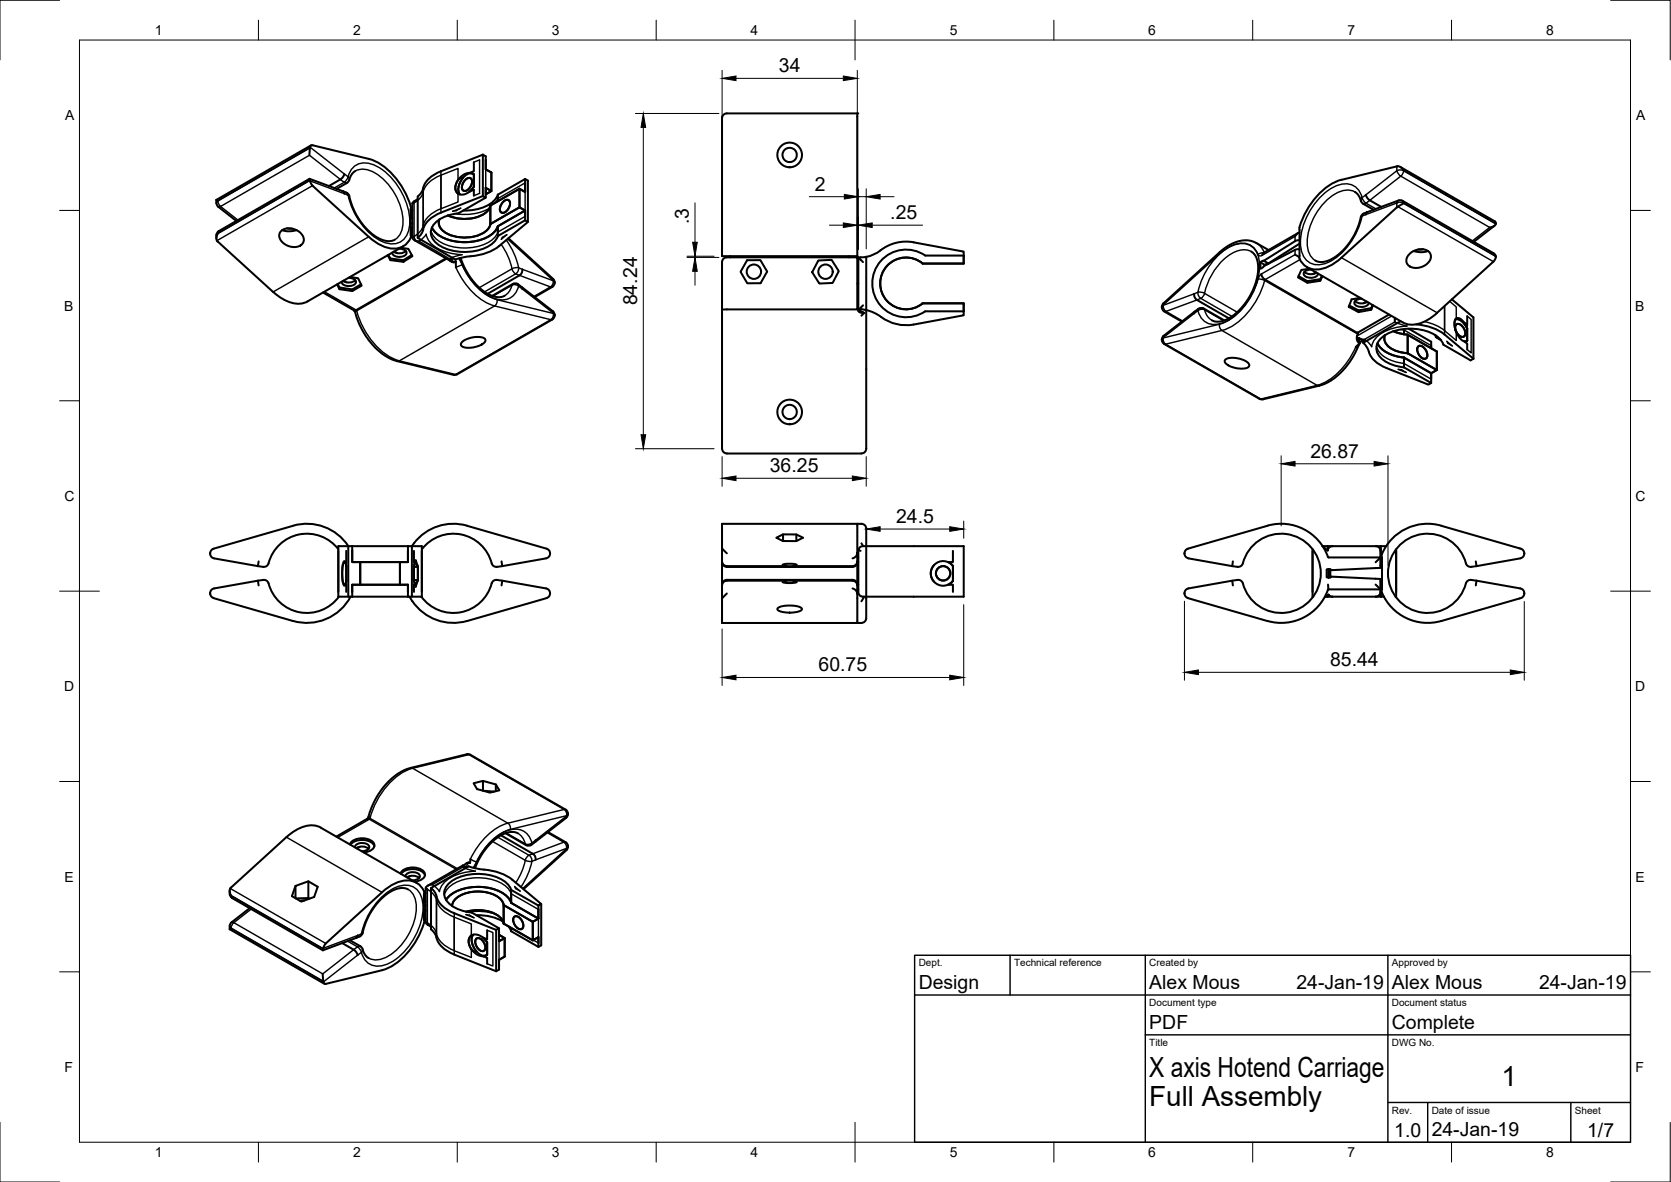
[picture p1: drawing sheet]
<svg xmlns="http://www.w3.org/2000/svg" width="420mm" height="297mm" viewBox="0 0 420 297" stroke-linecap="round" stroke-linejoin="round" font-family="sans-serif">
<!-- layer: Visible -->
<g fill="none" stroke="#000" stroke-width=".51">
<path d="M77.8 39l.1-1.6a.81 .81 0 0 1 .7-.9l14.1 3.4a16.2 16.2 0 0 1 9.6 9.3 6.2 6.2 0 0 1 1 3.1v.2M78.2 36.5l-23.8 13.7M121.4 38.9l-10.5 4.1a6.6 6.6 0 0 0-4.5 4.3M121.4 38.9l.7 .4v3.3l1.4 .8M121.4 38.9v10.4M181.9 28.8l.9-.3h32.8v35.9h-34.1v-34.7zM54.4 50.2l.4 .2M54.4 50.2v.8M54.4 59.1v.8M54.4 51l.5 1 4.5 3.5M54.8 58.7a1.54 1.54 0 0 0 0 2l13.9 12.7a9.3 9.3 0 0 0 7.1 2.9l1.5-.5 24-13.9M70.7 58.1a3.7 3.7 0 0 1 5.7 2.1 2.33 2.33 0 0 1-3.2 1.8 3.2 3.2 0 0 1-2.9-3.3z"/>
<path d="M71 57.8a5.6 5.6 0 0 0 3.6 0M72.2 57.4l1.3 .1M77.8 44.9l.4 1.2 .4 .5 14.1 12.9a9.5 9.5 0 0 0 7.2 2.9 4.2 4.2 0 0 0 3.4-3.1v-6.8M77.8 44.9l-22.8 13.2-.4 .4-.2 .6M77.9 44.9l8.2 3.1 .5 .7M86.2 48a1.88 1.88 0 0 1 1.6 1.3 15.7 15.7 0 0 0 8.2 10.9 3.8 3.8 0 0 0 3.3 0M86.6 43.7l-.2 .6-.7 .7-3 1.7M89.3 43a3.7 3.7 0 0 0-1.6 2.5l-.4 .4-2.7 1.6M103.3 57.3l.2-.2v2.1l-.2 .2M103.3 56l.4 .3M103.5 57.1l.2 .1M103.5 54.8l.2 .1"/>
<path d="M103.5 52.7l-.2 .1M103.5 59.2l.2 .1M103.7 52.8l-.2-.1v2.1l-.2 .2M103.7 51v8.7a1.7 1.7 0 0 0 1.7 .9M104.1 51l-.4 .1M105 50l-1.3 1.1M105 49.4v10.4l9.5 5.4M106.4 47.3l-.3 .9-1.1 1.2M110.5 55.2a2.97 2.97 0 0 0 2.1 3.6 9.7 9.7 0 0 0 9.9-1l.8-1.5M116.4 44.6a1.28 1.28 0 0 0-1.2 .6 2.34 2.34 0 0 0 .1 3.5M117.1 45.1a.91 .91 0 0 1 1.2-.3 .91 .91 0 0 1 .4 1.2l-.6 1.3a.98 .98 0 0 1-1.1 .7 .98 .98 0 0 1-.9-.9l.2-.9zM118.1 43.4l1 .4"/>
<path d="M118.1 43.4l.2 .1M118.3 43.5l.7 .2a2.62 2.62 0 0 0-3 1.5l-.7 1.8a2.15 2.15 0 0 0 .3 1.8 3.6 3.6 0 0 1 .9-4.2M119.1 43.8a3.2 3.2 0 0 0-4.2 1.9 1.92 1.92 0 0 0-.4 2 1.92 1.92 0 0 0 1.7 1.2 3.9 3.9 0 0 0 2.9-2M119.1 46.9l-1 1.2 1-.4v1.5M119.1 40.8v2.2l-1 .4M119.1 43.8v3.1M122.1 47.2v2.5M122.1 40.2v2.4l1.4 .8M122.1 48.7h.1M123.3 51.6a4.8 4.8 0 0 1-4 3.1 10.5 10.5 0 0 1-6.7-.6M123.5 43.4v4.6l-1.4 .8 1.4-.8-1.4-.8M123.5 43.4v4.6l-1.4-.8"/>
<path d="M125.2 56.9v2.4l6.8-3.9 .7 .4-7.2 6a14.7 14.7 0 0 1-8.5 2.8l-2.5 .6M125.2 56.8a7.1 7.1 0 0 1-5.8 3.8 11.9 11.9 0 0 1-9.9-2.2l-.9-1.2M125.2 59.3a7.4 7.4 0 0 1-6.4 3.9 11.7 11.7 0 0 1-9.4-2.4 3.3 3.3 0 0 1 .7-5.4 10.4 10.4 0 0 1 5.2-1.8l6.8-3.9-.7-.4-10.5 4.1a6.7 6.7 0 0 0-4.8 5.2l-1.1 1.2M125.2 48.9a7.4 7.4 0 0 1-6.3 3.9l-2.4 .1M126.6 50.6a.91 .91 0 0 1 1.3-.3 .91 .91 0 0 1 .3 1.2l-.6 1.3a.98 .98 0 0 1-1 .7 .98 .98 0 0 1-.9-.9l.2-.9zM127.8 59.9l11.3 10.2a1.28 1.28 0 0 1-.2 2l-4.5 2.6M130.6 47.4l-7.3 4.3v4.6M130.6 47.4v4.7l1.4 .8-6.8 4M130.6 47.4v4.7l-7.3 4.2M132 45v3.2l-1.4-.8-7.3 4.3v4.6M132 55.4v-2.5l-1.4-.8-7.3 4.2M132 46v2.2l-1.4-.8"/>
<path d="M132 54.4v-1.5l-6.8 4M132 45l-6.8 3.9v1.7M132 45l.7 .4v10.4M132.1 54.4h.1M132.1 45.9h.1M326.5 58.5l-9 5.2M326.7 58.4l-.5 .3-.6 .7M340.7 48.2a3.8 3.8 0 0 1 1.6 2.6l.5 .4M342.2 54.6a15.4 15.4 0 0 1-8.4 11 3.6 3.6 0 0 1-3-.1M342.8 51.2l2.6 1.5M343.4 49l.9 1.2 3 1.8M343.4 53.9l.5-.6a1.88 1.88 0 0 0-1.7 1.2"/>
<path d="M351.6 50.4l-7.7 2.9M351.7 50.4l1 .1 23 13.2a1.21 1.21 0 0 1-.2 2l-14.1 12.9M352.1 41.9l23.8 13.7a.84 .84 0 0 1 .1 1 .84 .84 0 0 1-.9 .4l-.5 .2M352.9 42.8a1.58 1.58 0 0 0-1.7-1l-13.9 3.4a16.2 16.2 0 0 0-9.6 9.3 6.3 6.3 0 0 0-1 3.1v7a4.5 4.5 0 0 0 6.3 2.8 12 12 0 0 0 4.3-2.6l13.9-12.7 1.7-1M375.8 56.7l-5.2 4.1M84.8 71.5l.5 1.2 3.3 .4M84.9 71.4l.4 .8M85.3 72.2v.5M85.3 72.2l3.3 .5M86.4 70.5l.7 .5M87.6 69.8l.9 .1a.91 .91 0 0 1 1 .8 .91 .91 0 0 1-.9 1 2.06 2.06 0 0 1-2.7-.9M88 69.6l2 .3 .9 1.9-2.3 1.3"/>
<path d="M88.6 72.7v.4M89 78l.3 .5 1.1 3.1 1.7 3 2.2 2.8 2.4 1.9 1.7 1 1.5 .5 14.1 3.4M89.3 70.4a2.65 2.65 0 0 1-3 .2M90.8 71.4l-2.2 1.3M97.5 64.1l.6 1.3 3.3 .4M97.7 64.1l.4 .9 3.3 .4 2.1-1.3M98.1 65v.4M99.1 63.2l.8 .4M100.3 62.5l.9 .1a.91 .91 0 0 1 1 .8 .91 .91 0 0 1-.8 1 2.06 2.06 0 0 1-2.8-.9M100.7 62.3l2 .2 1 1.9-2.3 1.4M101.4 65.4v.4M102.1 63.1a2.65 2.65 0 0 1-3.1 .2"/>
<path d="M104.2 60.4l8.9 5.1M112.1 64.9l-22.6 13.1h-.5l-7.8-4.5M113.1 65.1v.4M113.1 65.5a1.44 1.44 0 0 0 1.5 .2M113.3 65.6l.8 .3 .5-.2M114 64.9l-.9 .6M114.6 65.7v1.5M115.8 64.8l1.2 2.9a12.5 12.5 0 0 0 7.9 6.9h1.2l.8-.3M130.3 71.4l8.7 6.8a1.28 1.28 0 0 1-.1 2.1l-24 13.8M130.3 71.4a1.2 1.2 0 0 0-1.3 0l-5.3 3M131.2 72.2l.1 .4M131.3 67.7a1.57 1.57 0 0 1-.7 1.5l-8 4.6"/>
<path d="M181.5 77.9l.1 34.9a1.23 1.23 0 0 0 1.2 1.2l33.8-.1a1.2 1.2 0 0 0 1.2-1.1v-34.9M181.8 65.1l1-.4h32.8v13.1l-34.1 .1v-12zM183.6 64.4v.3M187.9 65.4h3.3l1.7 2.8-1.7 3h-3.3l-1.7-2.9zM205.8 65.5l3.3-.2 1.8 2.8-1.5 3-3.4 .2-1.8-2.9zM213.6 64.4v.3M215.6 71.2h.2M215.6 77.8h.2M215.6 77.7h.2M215.8 64.7l1.2 1.2M216 77.7l1.8 .2M216.4 64.7h-.6v13.5l.5 .4h1l-.9-.4-.4-.5 1-1"/>
<path d="M217.3 78.6l-.7 .7M217.8 64.5v13.4M217.8 77.9a11.5 11.5 0 0 1 4.6 2.3 10.5 10.5 0 0 0 7.3 1.4M217.8 64.5l-1.4 .2M229.7 60.9l12.6 2.3v1M229.7 60.9a11.4 11.4 0 0 0-9.4 2.8l-2.5 .8M232 66.2h10.3v-2v2zM232 76.2h10.3v2v-2zM232 66.2a6.5 6.5 0 0 0-8.9 .6 6.5 6.5 0 0 0 0 8.9 6.5 6.5 0 0 0 8.9 .5M232.6 78.2h9.7v1l-12.6 2.4M242.3 64.2h-9.7a8.5 8.5 0 0 0-13.3 7 8.5 8.5 0 0 0 13.3 7M300.2 73.8a1.63 1.63 0 0 0 .8 1.6l8 4.6"/>
<path d="M300.4 78.3l-.2 .5M314.6 63.2l.7 .6 .7 1.1 .3 1.5 .1 1.3-.3 2.2-.5 1.6-1.5 3.2-2.1 2.8-1.5 1.5-1.4 .9-1.2 .6-1.2 .3h-1.1l-.9-.3M316.9 65.9l1.3 .8M316.9 65.9v1.6M317.2 68.9a1.95 1.95 0 0 0 .9 1.4l23.2 13.4 8-4.7M317.8 65.6h-.4l-.5 .3M317.8 66.9l-.8 .6M318.9 66.2l-.5 .1 .3 .1M319 62.8l-3.1-1.7-1.5-.6-1.9-.1-1.9 .5a11.8 11.8 0 0 0-3.9 2.5l-14.2 12.8a1.28 1.28 0 0 0 .2 2l4.5 2.6M319 66.2v.1M325.6 64l1.1 .6M326.5 69.4l2.2 1.3 3.3-.5v.4"/>
<path d="M326.7 60.4l-1.1 .2-7.8 4.9 1.1 .7M326.7 62.7l-1.1 .1-7.8 4.1M326.7 61.2l-7.8 5M328 68.3a2.65 2.65 0 0 0 3 .2M328.7 67.2l24 13.8a6.6 6.6 0 0 0 6.8-.9l1.9-1.5M328.7 70.7v.4M329.3 67.5l-2.1 .3-.8 1.9 2.3 1.4 3.3-.5 .5-1.2M329.7 67.8l-.9 .1a.91 .91 0 0 0-1 .8 .91 .91 0 0 0 .9 1 2.06 2.06 0 0 0 2.7-1M330.9 68.5l-.8 .4M332.4 69.3l-.4 .9M339.3 76.8l2.3 1.2M340.7 75.7a2.65 2.65 0 0 0 3.1 .2"/>
<path d="M341.6 78v.4M342 74.9l-2.1 .3-.8 1.9 2.5 1.3 3.2-.6 .4-1.1M342.4 75.1l-.8 .1a.91 .91 0 0 0-1.1 .8 .91 .91 0 0 0 .9 1 2.06 2.06 0 0 0 2.7-.9M343.6 75.8l-.7 .4M344.8 77.4v.4M344.8 77.4l-3.2 .6M345.1 76.7l-.3 .7M350.7 79.9v1M354.3 64a3.6 3.6 0 0 1 5.3-.4 2.55 2.55 0 0 1-1.9 3.4 2.88 2.88 0 0 1-4.1-1.2l.2-1.1zM355.5 63.1a5.6 5.6 0 0 0 3.6 0M357.8 62.6l-1.2 .1M365.1 75.2l5.4 4.6v10.4"/>
<path d="M368.9 79.4v2.3l-.7-.6M114.9 94.1l-.9 .1M116.3 85.8a5.8 5.8 0 0 1 5.6-.7l.1 .2a1.75 1.75 0 0 1-1.6 1.6 4.9 4.9 0 0 1-4.4 0l-.1-.4zM292.6 84.4a1.28 1.28 0 0 0 .1 2l24 13.8M307.8 80.5l-5.1-3a1.2 1.2 0 0 0-1.4 .1l-8.7 6.8M308.1 90.4a5.5 5.5 0 0 1 5.9 1.1l.1 .4a3.2 3.2 0 0 1-3.5 .6 3.3 3.3 0 0 1-2.7-1.8zM341.2 84.4v1l.5 .7 .2 .1-.3-.6v-.7l.5 .3 .9 .1M341.3 83.7h.2M341.5 83.6v.1M341.5 83.7l-.3 .7M341.8 85.1l1.2 .6M341.9 86.2l-1 1"/>
<path d="M342.5 85.4l-2.1 4-1.6 2.3-1.8 2.1-2.5 1.9-2.6 1.2-14.4 3.5M342.8 86.1l1 1.3a6.9 6.9 0 0 0 4.8 5.1l10.6 4.2 .7-.4-6.9-4M346.3 86.3a7.9 7.9 0 0 0 6.7 3.6M348.2 84.2a3.1 3.1 0 0 0 2.2 3.7l2 .7 1.6 .2M350.4 83.2l1.7 .6 1.9 .3M352.2 80.7l-9.4 5.5v-.6M353 89.9l6.9 3.9v2.5M353 89.9l6.9 3.9v1.5M353 82.7v1.3M353 89.9v2.4M353.9 84.1v4.7M353.9 84.1l7.4 4.2"/>
<path d="M354.2 82.6l5.7 3.3v1.6M356 81.5a13.3 13.3 0 0 1 7.2 2.6l7.3 6.1M356.6 87.1a1.61 1.61 0 0 1 2.1 1.3 .98 .98 0 0 1 .1 1.3 .98 .98 0 0 1-1.2 .3 2.35 2.35 0 0 1-1-2.9zM360.9 84.2l.2 .5 1.1 .7M361.3 88.3v4.7l-1.4 .8 1.4-.8-7.4-4.2M361.3 88.3l-7.4-4.2v4.7M361.3 88.3v4.7l-7.4-4.2M362.9 86.6l6.9 4 .7-.4M362.9 86.6a7.4 7.4 0 0 0-6.3-3.9 11.7 11.7 0 0 0-9.5 2.4 3.3 3.3 0 0 0 .8 5.4 10.4 10.4 0 0 0 5.1 1.8M366.1 81.6a1.61 1.61 0 0 1 2.2 1.3 .98 .98 0 0 1 .1 1.3 .98 .98 0 0 1-1.2 .3 2.35 2.35 0 0 1-1.1-2.9zM366.2 80.1a3.1 3.1 0 0 0 0 3.3M366.2 80h.2l-.4 .2a3.3 3.3 0 0 1 2.9 2.3l-.9-1.3 .2-.1"/>
<path d="M368.2 81.1l.7 1.4M368.9 85.6l-.2 .1M368.9 82.5a3.1 3.1 0 0 0-2.5-2.5 2.09 2.09 0 0 0-.6 2.5 4.4 4.4 0 0 0 2.4 3.3l.7-.2M368.9 85.6l-.7 .2 .7 .6v1.4M368.9 82.5v3.1M316.7 100.2l.9 .1M52.8 138.9v.2a1.25 1.25 0 0 0 1 1.2l11 2M53.7 137.9a1.2 1.2 0 0 0-.8 1M73.7 132.1l-20 5.8M73.7 132.1a12.5 12.5 0 0 1 13.9 5.1v12.8M85.1 138a10 10 0 0 0-10.1-3.6 10 10 0 0 0-7.6 7.5 1.2 1.2 0 0 1-1.2 .5l-1.4-.1M87.1 138.4v2.9h-.3l.3 .9"/>
<path d="M88.6 138.4v2.9h2v5.6h-2v1.9M88.6 137.3h14M88.6 137.3h-3.5v12.7h.1M88.6 137.3v4h2M102.6 137.3h3.5v12.7h-.2M102.6 137.3v4M102.6 138.4h.1M104.1 138.4v2.9h.3l-.3 .9v3.8l.3 .9h-.3v1.8M106.1 138a10 10 0 0 1 10-3.6 10 10 0 0 1 7.7 7.5l.5 .4 .6 .2 12.4-2.2a1.25 1.25 0 0 0 1-1.2 1.25 1.25 0 0 0-.9-1.2l-20-5.8a12.4 12.4 0 0 0-13.8 5.2v12.7M181.5 137.8l1.3 1.3M181.5 137.8v3.5M196.9 134.3l-1.7 .8 1.6 .9h3.4l1.7-.9-1.7-.8v1.7"/>
<path d="M200.2 134.3h-3.3v1.7M215.6 138.9v.2a1.51 1.51 0 0 1-1.2 1.2M215.6 131.6v7.3M215.6 138.9v2.4M216.6 136.5l.4 .8M217 137.3a1.19 1.19 0 0 0-1.2 .9l.6 .2M217 137.3h.8M217.8 137.3h24.5v12.7l-25.8-.2a1.13 1.13 0 0 1-.7-1.1v-10.5M217.8 137.3v17a2.05 2.05 0 0 1-.8 2.2h-.4M217.8 137.3v-3.3a2.16 2.16 0 0 0-.8-2.3l-35.5-.1v6.2M239.6 138.4v2.9h-1.2l1.2 .9M330 138.1v11.9h.2"/>
<path d="M333.8 137.3h-1.3l1.3 1M333.8 137.3h13.4M333.8 137.3v1M333.9 139.9l.2 .2h13l-1.2 1.2M333.9 139.9a12.5 12.5 0 0 0-15.2-7.8l-20 5.8a1.25 1.25 0 0 0-.9 1.2 1.25 1.25 0 0 0 1 1.2l11 2M335 137.3a1.24 1.24 0 0 0-1.2 1M345.9 137.3a1.24 1.24 0 0 1 1.2 .9v4.5l-12.3 .6a.99 .99 0 0 0-1.2-.2v2M347.2 137.3h1.4M347.2 137.3v4.8M351 138.1v11.9h-.1M52.9 149.3a1.2 1.2 0 0 0 .8 1M53.7 150.3l20 5.8"/>
<path d="M64.8 145.9l.2 1.2M64.8 145.9l1.4-.2a1.21 1.21 0 0 1 1.3 .9 10 10 0 0 0 7.8 7.3 10 10 0 0 0 9.9-4M64.8 145.9l-11 2a1.27 1.27 0 0 0-1 1.4M65 141.1l-.2 1.2M85.2 150h3.4M86.9 141.3l-.6 .4a9.6 9.6 0 0 0 .1 4.9l.5 .3M87.1 142.2l-.3-.9-.2-.3a9 9 0 0 0-.3 5.5l.2 .6 .2 .1 .4-1.2M87.1 146l-.3 .9h.3v1.8M87.1 142.2v3.8M88.2 149.9a12.5 12.5 0 0 1-14.5 6.1M88.6 150h14M90.6 141.3h10"/>
<path d="M90.6 146.9h10M90.6 146.9h-2v3.1M90.6 141.3v5.6M100.6 146.9h2v3.1M100.6 141.3h2M100.6 141.3v5.6M102.6 150h3.3M102.6 141.3h-2v5.6h2v1.9M103 150l.7 1.1M103.7 151.1a12.5 12.5 0 0 0 13.7 4.9M104.3 141.6l.5 .2 .3 .6M104.5 140.7l.6 1.7h-1h1v3.4l-.6 1.7-.4-1.5v-3.8z"/>
<path d="M105.1 142.4v3.4h-1h1l-.3 .6-.5 .2M105.9 149.9a10 10 0 0 0 10.1 3.9 10 10 0 0 0 7.8-7.5 1.2 1.2 0 0 1 1.2-.6l12.3 2.2a1.25 1.25 0 0 1 1 1.1 1.25 1.25 0 0 1-.9 1.3l-20 5.8M126.1 141.1l.2 1.2M126.3 145.9l-.2 1.2M181.5 141.1a1.23 1.23 0 0 0 1.3 1.2h14.9M181.5 146.9v9.7h35.1M181.5 141.3v5.6M181.6 146.9a1.2 1.2 0 0 1 1.2-1.2h31.6a1.2 1.2 0 0 1 1.2 1.2M181.6 141.3a1.2 1.2 0 0 0 1.2 1.2M182.8 149.1l-1.3 1.3M182.8 142.5h31.6M195.6 152.7a7.1 7.1 0 0 1 6 .2l.1 .1a3.2 3.2 0 0 1-3.2 1 3.2 3.2 0 0 1-3-1z"/>
<path d="M197.7 145.9h1.7M197.7 142.3h1.7M197.7 142.3l-.9-.3a4.8 4.8 0 0 1 3.5 0l-.9 .3M197.7 145.9l-.9 .3a4.8 4.8 0 0 0 3.5 0l-.9-.3M197.7 145.9h-14.9a1.23 1.23 0 0 0-1.3 1.2M199.4 145.9h15a1.23 1.23 0 0 1 1.2 1.2M214.4 147.9a1.48 1.48 0 0 1 1.2 1.4M215.6 141.3a1.2 1.2 0 0 1-1.2 1.2M215.6 149.3v7.3M215.6 141.3v5.6M215.6 141.1a1.23 1.23 0 0 1-1.2 1.2h-15M215.6 146.9h.2"/>
<path d="M215.6 141.3h.2M215.6 140.1h.2M215.6 148.1h.2M215.6 146.9v2.4M217.3 150l-.7 1.1M234.8 142a3.1 3.1 0 0 0 0 4.2M239.6 142.2a3.1 3.1 0 0 0-4.6-.4 3.1 3.1 0 0 0 0 4.6 3.1 3.1 0 0 0 4.6-.4M239.6 146l-1.2 .9h1.2v1.8M239.6 142.2v3.8M309.8 145.9l.2 1.2M310 141.1l-.2 1.2M312.5 141.6a1.2 1.2 0 0 1-1.3 .8l-1.4-.1"/>
<path d="M312.5 146.6a1.2 1.2 0 0 0-1.3-.9l-12.4 2.2a1.25 1.25 0 0 0-1 1.1 1.25 1.25 0 0 0 .9 1.3l20 5.8M312.5 141.6a10 10 0 0 1 15.3-5.7 10 10 0 0 1 0 16.3 10 10 0 0 1-15.3-5.6M333.1 150h.2M333.3 150l.3-.2a.55 .55 0 0 1 .5-.3 .55 .55 0 0 1 .5 .4l.4 .1M333.3 150h.5M333.6 145l.6 .2 .6-.3 12.3 .6v3.2a1.19 1.19 0 0 1-1.2 1.3M333.8 150h13.4M333.8 149.6v.4M333.9 148.2a12.5 12.5 0 0 1-15.2 7.8M333.9 146.9l.1 1.2M334 148.1l-.1 .2M334.1 145.2v-2.2v2.2"/>
<path d="M334.5 143.1v2M345.9 146.9l1.2 1.2h-13.1M347.1 146.1h.4M347.1 142.1h.4M347.2 150h.8M347.2 146.1v3.9M371.1 141.1l.2 1.2M371.3 142.3l11-2a1.27 1.27 0 0 0 1-1.3 1.27 1.27 0 0 0-1.2-1.2l-19.7-5.7a12.4 12.4 0 0 0-15 7.4v8.9a12.2 12.2 0 0 0 15 7.6M371.3 145.9l11 2a1.28 1.28 0 0 1 1 1.3 1.28 1.28 0 0 1-1.2 1.2l-19.7 5.7M371.3 142.3l-1.4 .1a1.2 1.2 0 0 1-1.3-.8 10 10 0 0 0-15.3-5.7 10 10 0 0 0 0 16.3 10 10 0 0 0 15.3-5.6 1.21 1.21 0 0 1 1.3-.9l1.4 .2M371.3 145.9l-.2 1.2M117.4 189.6l-14.1 3.4-1.6 .5-1.6 .9-2.6 2.2-2.2 2.8-1.6 3-1.2 3.2-7.9 4.6"/>
<path d="M117.4 189.5l.9 .2M118.3 189.7l23.9 13.8 .5 .4 .1 .7M119.1 196.8l2.3-.6 3.3 .9 .9 1.5-2.4 .6-3.2-.9zM121.4 196.2v2.5M121.5 198.7l2.7 .2M124.7 197.1v1.7M88 212.2a3.7 3.7 0 0 1 4.7-1.3 1.46 1.46 0 0 1 1.3 1.1 1.46 1.46 0 0 1-.5 1.6l-2 .6M88.1 212.3a4.2 4.2 0 0 1 5.9 0l.1 .4M89.2 212.9a2.06 2.06 0 0 1 2.8-.9 .91 .91 0 0 1 .8 1 .91 .91 0 0 1-1 .8l-.8 .1M89.6 213.1a2.65 2.65 0 0 1 3.1 .2M90.5 212.8l-.8 .4M100.7 219.5a3.7 3.7 0 0 1 4.7-1.2 1.46 1.46 0 0 1 1.3 1 1.46 1.46 0 0 1-.5 1.6l-2 .7"/>
<path d="M100.8 219.6a4.2 4.2 0 0 1 5.9 0l.2 .4M116.4 217.5v.4M116.4 217.5l-8.9 5.1M116.4 217.5l.9 .5M117.3 217l.5-.2 .4 .1a1.59 1.59 0 0 0-1.6 .7M117.8 217.7l-9.4 5.5v10.4M117.8 217.7l1.9 .5 2 .3M118.3 215.9l-.1 1M121.7 218.5a13.3 13.3 0 0 1 7.1 2.6l7.3 6.1-.7 .4-6.9-4v3.3M126 209.9l8 4.7a1.57 1.57 0 0 1 .7 1.5M127.1 209.4l5.2 3a1.2 1.2 0 0 0 1.3-.1M130.2 209.4a5.1 5.1 0 0 0-5.4 1.3l-1.6 1.4-1.5 1.8-1.4 2.4-.9 1.9"/>
<path d="M134.7 211.1l-.1 .5M137.8 209.1l4.4 2.5 .5 .5 .1 .6M142.3 205.5l-8.7 6.8M142.4 213.7l-10.8 9.7M142.8 212.7l-.4 .9M142.8 204.6l-.4 .9M57.7 223.8a1.7 1.7 0 0 0 .7 1.9l22.8 13.1 .1-.5M58.1 233.3l-.4 .2 23.8 13.7M58.2 231.8l-.4 .7-.1 1M62.8 228.2l-4.6 3.6M74.3 222.6l-.9 2.6 2.4 1.4 3.2-1.2 .9-2.6-2.4-1.3v4.2l-3.1 .1M76.6 226.3l-1.2 .1"/>
<path d="M77.5 221.5l-3.2 1.1v3.1M77.5 225.7l.3 .1M86.1 237l3 1.8 .6 .7 .2 .5M88 236.3l2.6 1.5M89.5 235.7l-8.3 3.1M89.9 235.1l-.4 .6M90.5 235.3l-1 .4M90.6 237.8l.3 .2a5.5 5.5 0 0 0 1.6 2.7l.2 .1M102 220.2a2.06 2.06 0 0 1 2.7-.9 .91 .91 0 0 1 .9 1 .91 .91 0 0 1-1.1 .8l-.8 .1M102.3 220.5a2.65 2.65 0 0 1 3.1 .2M102.6 223.5a5.1 5.1 0 0 0-5.3 1.2 18.4 18.4 0 0 0-6.4 10.3l-.4 .3M103.2 220.1l-.7 .4"/>
<path d="M104.7 221.8l-24-13.8a6.6 6.6 0 0 0-6.8 .9l-1.9 1.5-13.9 12.6a1.48 1.48 0 0 0 0 2M106.6 228.8l.3 .1v2.2l-.3-.2M106.6 231.2l.1-6.8a4.5 4.5 0 0 0-6.4-2.8 12.2 12.2 0 0 0-4.2 2.6l-14.2 12.9-.6 1.2M106.6 226.5l.3 .2M106.6 231.2l.1 .2a18.3 18.3 0 0 1-9.6 12.1l-15.2 3.8a.49 .49 0 0 1-.6-.6M106.7 224.4h.3M106.9 224.5v2.2l.1-.1M107 228.8l-.1 .1M107 227.5l-.4 .3M107 231l-.1 .1M107.1 223.1l-.1 8.6 .4 .6 1 .6M108.4 233.6l1 1.2a6.8 6.8 0 0 0 4.8 5.1l10.6 4.2 .7-.4v-2.5"/>
<path d="M108.4 223.2l1 1.2a6.8 6.8 0 0 0 4.8 5.1l10.6 4.2 .7-.4-6.9-4a8 8 0 0 1-6.7-3.6 3.7 3.7 0 0 1 2.3-4.7 12.9 12.9 0 0 1 12.9 .7l1.1 1.2 .3 .7M108.7 222.3a1.61 1.61 0 0 0-1.6 .8l.4 .4M112.2 226.1a9.9 9.9 0 0 1 8.6-3.2 9.2 9.2 0 0 1 7.5 3.3l.2 .7M117.2 229.1a9.5 9.5 0 0 1 8.7 1.5l.8 1.5M118.6 235a2.52 2.52 0 0 0 .1 3.8l.5 .3h.6a3.6 3.6 0 0 1-.8-4.2 3.8 3.8 0 0 0 1.3 4.7 1.84 1.84 0 0 0 2 .5l-.8 .2 1 .4v1.5M119.7 235.9a1.61 1.61 0 0 1 2.2 1.4 .98 .98 0 0 1 .1 1.2 .98 .98 0 0 1-1.2 .4 2.35 2.35 0 0 1-1.1-3zM119.8 230a12.2 12.2 0 0 1 6.7 1.6M122.5 236.8a3.2 3.2 0 0 0-4-1.7 2.6 2.6 0 0 0 .3 3.8 2.81 2.81 0 0 0 3.7 1M122.5 233.8v2.3l-1-.5 1 1.2M122.5 239.9l-1 .4M122.5 236.8v3.1M124.8 233.7v10.4"/>
<path d="M125.5 233.3v3.2l1.4-.8-1.4-.8 1.4 .8v4.7l-1.4 .8M125.5 234.3v2.2l1.4-.8v4.7l-1.4 .8M125.5 234.2h.1M126.6 232.1l7.4 4.2 1.4-.8M126.6 227.4v4.7M126.6 227.4l7.4 4.3M126.7 227.4a4.5 4.5 0 0 0-3.5-2.9 9.7 9.7 0 0 0-8.6 1.4l-.8 1.1-.1 .7M127.8 232.8l.7 1.2M128.5 224.6v2.3l6.9 4-1.4 .8-7.4-4.3M128.5 226.9l6.9 4v-3.3M129.3 230.4a1.61 1.61 0 0 1 2.1 1.4 .98 .98 0 0 1 .1 1.2 .98 .98 0 0 1-1.2 .4 2.35 2.35 0 0 1-1-3zM134 231.7v4.6l1.4-.8"/>
<path d="M134 231.7v4.6l-7.4-4.2M135.4 235.5v2.5M135.4 237h.1M135.4 228.5v2.4l-1.4 .8M136.1 227.2v10.4l-.7 .4-6.9-4v-.8M81.2 244.7l.1 2.1M125.5 242.7h.1"/>
<circle cx="198.6" cy="38.9" r="3.1"/>
<circle cx="198.6" cy="38.9" r="1.79"/>
<circle cx="189.6" cy="68.3" r="1.81"/>
<circle cx="207.6" cy="68.3" r="1.81"/>
<circle cx="198.6" cy="103.5" r="1.8"/>
<circle cx="198.6" cy="103.5" r="3.1"/>
<circle cx="237.1" cy="144.1" r="1.81"/>
</g>
<g fill="#000">
<circle cx="215.6" cy="28.5" r=".25"/>
<circle cx="215.6" cy="77.7" r=".25"/>
<circle cx="317.5" cy="63.7" r=".25"/>
<circle cx="332.5" cy="137.3" r=".25"/>
</g>
<!-- layer: Visible Narrow -->
<g fill="none" stroke="#000" stroke-width=".36">
<path d="M77.9 37.1l-23.1 13.4M77.9 37.2l-23.1 13.3M78 37l9.5 7.4a4.4 4.4 0 0 1 6.6-2.9 16.7 16.7 0 0 1 8.9 15.3 4.5 4.5 0 0 1-6.8 3.9 17 17 0 0 1-8.7-11.7M54.8 50.5l-.4 .5M54.8 58.6l-.4 .5M54.8 50.5l.2 .8 .5 .6M55 58.1l-.2 .5M55.5 51.9l4.3 3.4M55.5 51.9l-.6 .1M77.9 45.3l-23.1 13.3M78 45.5l9.5 3.6M78.6 46.7l-24.1 13.8"/>
<path d="M84.1 47.3l2.4-1.5-8.7-6.8-22.3 12.9M87.1 48.4l.4 .6M87.5 49l.3 .3M87.8 45.2l-.3-.8-.4 .9-.6 .5 .8 .1M89.3 43a5.4 5.4 0 0 1 5.9 1.1 15.3 15.3 0 0 1 6.1 12.6 4.6 4.6 0 0 1-2 3.5M92.7 59.5l-24 13.9M104.1 59.4l-.4 .3M104.1 59.4l.4 1.1M106.4 47.3v10.4M108.4 57.9a6.5 6.5 0 0 0 5.7 4.2 11.7 11.7 0 0 0 10.3-2.4l.8-1.4M110.9 43v10.4M110.9 52.4a6.9 6.9 0 0 0-4.9 5.3l-.8 .9-1.1 .8"/>
<path d="M110.9 44a6.9 6.9 0 0 0-4.9 5.3l-.8 .9-1.1 .8v8.4M114.7 53l-.9 .1 2-.8-1.1 .7M115.2 45.2v-2.9l-4.3 1.7v8.5l4.3-1.7v-2.2M119.1 40.8l1.5-.6v8.4l-1.5 .6M122.1 40.2v8.5M123.1 52.3a13 13 0 0 1-8.6 1.4M125.2 49.9l-.5 .9M126.3 59.6l1.1-.6-1.3 1.1zM132 46l-6.8 3.9M132 45.9v8.5M132 54.4l-6.8 3.9M340.7 48.2a5.4 5.4 0 0 0-5.9 1.1 15.3 15.3 0 0 0-6.1 12.6 4.6 4.6 0 0 0 2 3.6"/>
<path d="M342.5 49.7a4.4 4.4 0 0 0-6.5-3 16.7 16.7 0 0 0-8.9 15.4 4.5 4.5 0 0 0 6.8 3.9 17 17 0 0 0 8.6-11.7M342.5 49.7l.2 .6 .8 .8M342.5 54.3l-.3 .2M342.5 49.7l-.3 .8M342.9 53.7l-.4 .6M343.5 51.1l2.5 1.4M343.5 51.1l-.7 .1M351.2 41.8v1.1l-8.7 6.8M351.2 52.1v-1.1l-8.7 3.3M351.2 42.9l1.1-.2 .6 .2-.2 .7-.5 .7-.7-.8zM351.5 51.9l24 13.9M351.7 50.4l-.5 .6"/>
<path d="M352.2 44.3l22.4 12.9-4.4 3.4M352.2 44.3l-8.7 6.8M352.7 50.5l.2 .5-.6-.2-1.1 .2M376.1 56.2l-23.2-13.4 23.2 13.5M81.6 73.3l8 4.6M89.6 77.9l.1 .2M89.7 78.1a18.7 18.7 0 0 0 9.7 12.2l1 .4-.5 .1M89.7 78.1l-.4 .4M105.4 60.6l7.7 4.5 1.1-.6 2-.5a10.8 10.8 0 0 1-8.5-3.7l-.5-1.4-1 1.1-.8 .6M112.4 65.1l-22.7 13M113.5 65.2l.4 .6M115.4 64.9l.8 1.7"/>
<path d="M115.6 64.9a16.1 16.1 0 0 0 8.8 10.2 4.3 4.3 0 0 0 6-3.2M124.4 76.9l-24 13.8 14.2 3.4 23.9-13.8M124.4 76.9l14.1 3.4M125 75.3l14.1 3.5M125 75.3a14.8 14.8 0 0 1-8.8-8.7l-1.6 .6a16.6 16.6 0 0 0 9.8 9.7M125 75.3v.7l-.6 .9M126 61.4a16.4 16.4 0 0 1 2.7 6.1M127.3 60.3a18.4 18.4 0 0 1 3.1 7M127.6 60.1l11.5 10.4M128.7 71.7l1-.1 .7 .3M128.7 67.5l.4 .8 .6 .5M128.7 71.7l-4.7 2.7"/>
<path d="M128.7 67.5l-8.2 4.8M128.7 71.7l-.7 1.6-1.1 1M129 71.4l-.3 .3M129.7 68.8l8.7 3.3-4.2 2.4M129.7 68.8l-7.9 4.5M130.3 71.4l.1 .5M130.4 71.9l8.7 6.9M130.4 67.3l8.7 3.2M130.4 67.3h-.8l-.9 .2M130.4 67.3l-.2 1-.5 .5M139 78.2l.5 1M139.1 70.1v.4"/>
<path d="M139.1 70.5l.4 .5M139.1 78.8l.4 .4M139.1 78.8v.7l-.6 .8M139.5 71.1l-.4-.5-.1 .7-.6 .8h.5M292.5 76.7h.1M292.5 76.6l-.4 .5M292.5 76.7l-.4 .5M292.5 76.7l.1 .7 .6 .9M292.5 76.2v.4M292.7 78.2l.5 .1M293.2 78.3l4.1 2.4M301.2 78.1l-8.7 6.8"/>
<path d="M301.2 73.5l-8.7 3.2M301.2 73.5a17 17 0 0 1 8.6-11.7 4.5 4.5 0 0 1 6.8 3.8 16.7 16.7 0 0 1-8.9 15.4 4.4 4.4 0 0 1-6.5-2.9M301.2 73.4l.3 1.1 .4 .5M301.2 73.4h.8l.9 .3M301.3 77.6l-.1 .5M301.9 75l-8.7 3.3M301.9 75l7.9 4.5M302.7 77.5l.2 .3M302.9 77.8l.7 1.6 1.1 1.1M302.9 77.8l4.7 2.8M302.9 73.7l8.2 4.8M302.9 73.7l-.4 .8-.6 .5"/>
<path d="M302.9 77.9l-1-.1-.7 .3M306.6 63.8l-14.1 12.9M306.6 63.8a8.3 8.3 0 0 1 6.7-2.6 4.1 4.1 0 0 1 3 2.8M306.7 63.4l-.1 .4M314.6 63.2a5.6 5.6 0 0 0-5.9 1.2 16.2 16.2 0 0 0-5.8 9.3M315.9 61.1l1.2 .9 .8 1.5M316.3 64a.6 .6 0 0 0 1 .2M316.3 70.1a16.8 16.8 0 0 1-8.7 11.1l-1 .3M316.3 70.1l1.7 .4M317.2 68.8l-.9 1.3M317.5 63.6l-.2 .6M317.7 63.6h-.7l-.7 .4"/>
<path d="M318 70.5l23.4 13.4M318 70.5a18.7 18.7 0 0 1-9.7 12.2l-1.1 .3M325.6 62.8v1.2l-8.4 4.9M325.6 60.6v-1.2l-8.3 4.8M326.9 65.2l-8.9 5.3M337.3 64.8l24.1 13.8M349.9 79.4l-8.7 5M350.9 80l-.2 .2M364.5 75.7l1.7 1.4v3M368.9 79.4l1 .9v8.4l-1-.9M376.1 64.4l-23.2-13.4 23.2 13.5M114.9 94.1l-.9 .1"/>
<path d="M138.9 80.3h-.4M292.5 84.9v.7l.6 .9M292.5 84.9l-.4 .5M292.6 84.4l-.5 .9M292.7 86.4l.4 .1M306.6 81.5l-14.1 3.4M306.6 81.5l.1 .7 .5 .8M307.2 83l24 13.8-14.2 3.5-23.9-13.8M307.2 83l-14.1 3.5M341.3 87.5l-.4-.3a16.7 16.7 0 0 1-9.7 9.6l.5 .1M342 85.1l-.3 .6M346.1 87a6 6 0 0 0 4.8 3.9l2.1 .4 6.9 4"/>
<path d="M351.6 92.8l2 .8-1.2-.7M351.6 92.8l.8 .1M352.2 82.8l.8 .1 6.9 4M353.8 81.9l-3.1-1-7.7 4.4 .7 .4M353.8 81.9a10.7 10.7 0 0 0-8.4 3.8l-.5 1.4-1.2-1.4M358.1 80.8a11.7 11.7 0 0 1 5.1 2.3M363.8 85.8l1.4 1.1-1.2-.6zM366.2 83.4v2.2l-3-2.5v-6.2v7.2M316.7 100.2l.9 .1M103.3 193l.5 .1M103.8 193.1a16.5 16.5 0 0 0-9.8 9.8l-1 2.7M117.4 189.5l.5 .1"/>
<path d="M117.9 189.6l23.9 13.8-14.1 3.5-23.9-13.8M117.9 189.6l-14.1 3.5M117.9 189.6l.4 .1M72 210.4l24.1 13.8M92.3 205.8l.6 .1M92.7 205.2l.3 .4M92.9 205.9l21.8 12.5M92.9 205.9l-8 4.5M93 205.6l22 12.7M93 205.6l-.1 .2M117.8 216.8l-.7 1.1M119.8 216.6l-.8 1.5"/>
<path d="M123.9 211.5l8.2 4.7M125.2 210.4l7.8 4.5M127.3 209.3l4.8 2.8M128.3 208.4a14.5 14.5 0 0 0-8.5 8.2M128.3 208.4l-.1-1-.5-.5a16.3 16.3 0 0 0-9.4 9l1.5 .7M130.2 209.4l1.2 1.1 .7 1.6M132.1 212.1l.2 .3M132.1 216.2a16.2 16.2 0 0 1-2.4 5.6M133 214.9l-.6 .5-.3 .8M133 214.9l.5 .5 .2 1-.8 .1-.8-.3M133.7 211.8l-.6 .4-1-.1M133.7 211.8l-.1 .5"/>
<path d="M133.7 211.8a4.4 4.4 0 0 0-6.6-2.9 16.3 16.3 0 0 0-7.9 9.2M133.7 216.5a18.2 18.2 0 0 1-2.7 6.4M137.6 209.2l4.2 2.5-8.8 3.2M142.2 203.5l-.3-.1 .5 .8 .1 .8M142.2 211.6h-.4l.4 .5 .3 1.1 .3-.5M142.5 213.2l-8.8 3.3M142.5 205.1l-8.8 6.7M142.5 213.2l-11.1 10.1M142.5 205v.1M142.5 205l-14.2 3.4M142.5 205.1l-.1 .4M142.5 213.2l-.1 .4"/>
<path d="M142.8 204.5l-.3 .5M142.8 204.6l-.3 .5M142.8 212.8l-.3 .5M57.8 232.7l.3 .5M57.8 224.6l.3 .5M57.9 223.3l24 13.8M58.1 225.1l23.2 13.3M58.1 233.2l23.2 13.5M58.1 225.1l23.2 13.4M58.1 233.2l23.2 13.4M58.1 225.1l.3 .6M58.2 231.8h.6l-.5 .7-.2 .7"/>
<path d="M63.2 228.4l-4.4 3.5 22.4 12.8 8.7-6.8M81.3 238.3l9.6-3.6a17 17 0 0 1 8.6-11.7 4.5 4.5 0 0 1 6.8 3.9 16.7 16.7 0 0 1-8.9 15.4 4.4 4.4 0 0 1-6.5-3l-9.6 7.5M87.4 236.5l2.5 1.4M89.9 237.9l.7 .8 .3 .6 .3-.8M90.6 237.8l-.7 .1M91.2 234.4l-.7 .9M102.6 223.5a5.4 5.4 0 0 1 2 5.6 15.3 15.3 0 0 1-7.8 11.6 4.6 4.6 0 0 1-4.1 .1M107 231.7l.5 .2M107.5 223.5v8.4M107.5 231.9l1.1 .8 1 1.4a6.3 6.3 0 0 0 4.6 4.8M107.5 223.5l1.1 .8 1 1.4a6.3 6.3 0 0 0 4.6 4.8M107.5 231.9l.2 .6"/>
<path d="M108.7 222.3l7.7-4.4 .7 .4 2.4 .6a10.8 10.8 0 0 0-8.5 3.7l-.5 1.5-.6-.8zM109.7 225.2v10.4M111.7 225a6.5 6.5 0 0 1 5.7-4.1 11.7 11.7 0 0 1 10.3 2.3l.8 1.4 6.9 3.9M114.2 229.5v10.4M117.2 229.8l.8 .2 1.2 .6zM117.8 229.2a14.1 14.1 0 0 1 7 .6M118.5 235.1v-2.9l-4.3-1.7v8.4l4.3 1.7v-2.1M122.5 233.8l1.4 .5v8.5l-1.4-.6M125.5 234.2v8.5M129.4 222.8l.2 .5 1.2 .7-1.4-1.2M134.1 236.2l1.3 .8M135.4 228.5v8.5"/>
</g>
<!-- layer: Border -->
<g fill="none" stroke="#000" stroke-width=".25">
<path d="M15 .1h-15v15M20 10.1h390v276.9h-390zM65 5.1v5M115 5.1v5M165 5.1v5M215 5.1v10M265 5.1v5M315 5.1v5M365 5.1v5M405 .1h15v15M15 52.9h5M410 52.9h5"/>
<path d="M15 100.7h5M410 100.7h5M15 148.6h10M405 148.6h10M15 196.4h5M410 196.4h5M15 244.2h5M410 244.2h5M0 282.1v14.9h15M65 287v5M115 287v5M165 287v5"/>
<path d="M215 282.1v9.9M265 287v5M315 287v5M365 287v5M420 282.1v14.9h-15"/>
</g>
<!-- layer: TitleBlock -->
<path d="M230 240.1h180v46.9h-180zM230 250h180M254 240.1v9.9M288 240.1v46.9M349 240.1v46.9M288 260.1h122M349 277.1h61M359 277.1v9.9M395 277.1v9.9" fill="none" stroke="#000" stroke-width=".36"/>
<!-- layer: Dimensions -->
<g fill="none" stroke="#000" stroke-width=".25">
<path d="M181.6 17.7v29.7M185.1 19.7h26.9M215.6 17.7v29.7M159.8 28.5h21M161.8 32v77.2M174.8 51v9.9M203.5 49.4h8.8M208.6 56.6h3.4M215.6 54.6v8.1M215.6 56.6h.2M215.8 47.4v15.3M215.8 49.4h2"/>
<path d="M217.8 47.4v15.2M219.3 56.6h12.7M221.3 49.4h3.5M172.7 64.7h8.1M172.7 64.4h6.9M174.8 64.4v.3M174.8 68.2v3.5M159.8 112.8h19.8M181.6 114.8v7.4M217.8 114.8v7.4M322.1 114.5v17.7M325.6 116.6h19.9"/>
<path d="M349 114.5v27.6M185.1 120.2h29.2M221.3 133h17.5M242.3 130.9v4.4M181.6 158.1v14.2M242.3 152v20.3M297.8 151.1v19.8M383.3 151.2v19.7M185.1 170.3h53.7M301.3 169h78.5"/>
</g>
<g fill="#000" stroke="#000" stroke-width=".25">
<path d="M181.6 19.7l3.5-.6v1.2zM212 19.1l3.6 .6-3.6 .6zM161.8 28.5l.5 3.5h-1.1zM212 56l3.6 .6-3.6 .6zM212.3 48.9l3.5 .5-3.5 .6zM215.8 56.6l3.5-.6v1.2zM217.8 49.4l3.5-.5v1.1zM174.8 64.7l.5 3.5h-1.1zM174.2 60.9h1.1l-.5 3.5zM161.2 109.2h1.1l-.5 3.6zM181.6 120.2l3.5-.6v1.2zM214.3 119.6l3.5 .6-3.5 .6z"/>
<path d="M322.1 116.6l3.5-.6v1.1zM345.5 116l3.5 .6-3.5 .5zM217.8 133l3.5-.6v1.1zM238.8 132.4l3.5 .6-3.5 .5zM181.6 170.3l3.5-.6v1.1zM238.8 169.7l3.5 .6-3.5 .5zM297.8 169l3.5-.6v1.1zM379.8 168.4l3.5 .6-3.5 .5z"/>
</g>
<g font-size="7">
<text x="289" y="270.6">X axis Hotend Carriage</text>
<text x="377.5" y="273">1</text>
<text x="289" y="278.1">Full Assembly</text>
</g>
<g font-size="4.9">
<text x="195.9" y="18.1">34</text>
<text x="204.9" y="47.9">2</text>
<text x="173.2" y="56.3" transform="rotate(-90 173.2 56.3)">.3</text>
<text x="223.9" y="55">.25</text>
<text x="160.2" y="76.7" transform="rotate(-90 160.2 76.7)">84.24</text>
<text x="193.6" y="118.6">36.25</text>
<text x="329.5" y="115">26.87</text>
<text x="225.3" y="131.4">24.5</text>
<text x="334.4" y="167.4">85.44</text>
<text x="205.8" y="168.7">60.75</text>
<text x="231" y="248.5">Design</text>
<text x="289" y="248.5">Alex Mous</text>
<text x="326" y="248.5">24-Jan-19</text>
<text x="350" y="248.5">Alex Mous</text>
<text x="387" y="248.5">24-Jan-19</text>
<text x="289" y="258.6">PDF</text>
<text x="350" y="258.6">Complete</text>
<text x="350.6" y="285.7">1.0</text>
<text x="360" y="285.5">24-Jan-19</text>
<text x="399.1" y="285.7">1/7</text>
</g>
<g font-size="3.5">
<text x="39" y="8.8">1</text>
<text x="88.8" y="8.8">2</text>
<text x="138.8" y="8.8">3</text>
<text x="188.7" y="8.8">4</text>
<text x="238.8" y="8.8">5</text>
<text x="288.7" y="8.8">6</text>
<text x="338.8" y="8.8">7</text>
<text x="388.8" y="8.8">8</text>
<text x="16.4" y="30.2">A</text>
<text x="411.4" y="30.2">A</text>
<text x="16.2" y="78">B</text>
<text x="411.2" y="78">B</text>
<text x="16.2" y="125.9">C</text>
<text x="411.2" y="125.9">C</text>
<text x="16.2" y="173.7">D</text>
<text x="411.2" y="173.7">D</text>
<text x="16.2" y="221.6">E</text>
<text x="411.2" y="221.6">E</text>
<text x="16.2" y="269.4">F</text>
<text x="411.2" y="269.4">F</text>
<text x="39" y="290.8">1</text>
<text x="88.8" y="290.8">2</text>
<text x="138.8" y="290.8">3</text>
<text x="188.7" y="290.8">4</text>
<text x="238.8" y="290.8">5</text>
<text x="288.7" y="290.8">6</text>
<text x="338.8" y="290.8">7</text>
<text x="388.8" y="290.8">8</text>
</g>
<g font-size="2.5">
<text x="231" y="242.9">Dept.</text>
<text x="255" y="242.9">Technical reference</text>
<text x="289" y="242.9">Created by</text>
<text x="350" y="242.9">Approved by</text>
<text x="289" y="252.8">Document type</text>
<text x="350" y="252.8">Document status</text>
<text x="289" y="262.9">Title</text>
<text x="350" y="262.9">DWG No.</text>
<text x="350" y="279.9">Rev.</text>
<text x="360" y="279.9">Date of issue</text>
<text x="396" y="279.9">Sheet</text>
</g>
</svg>
